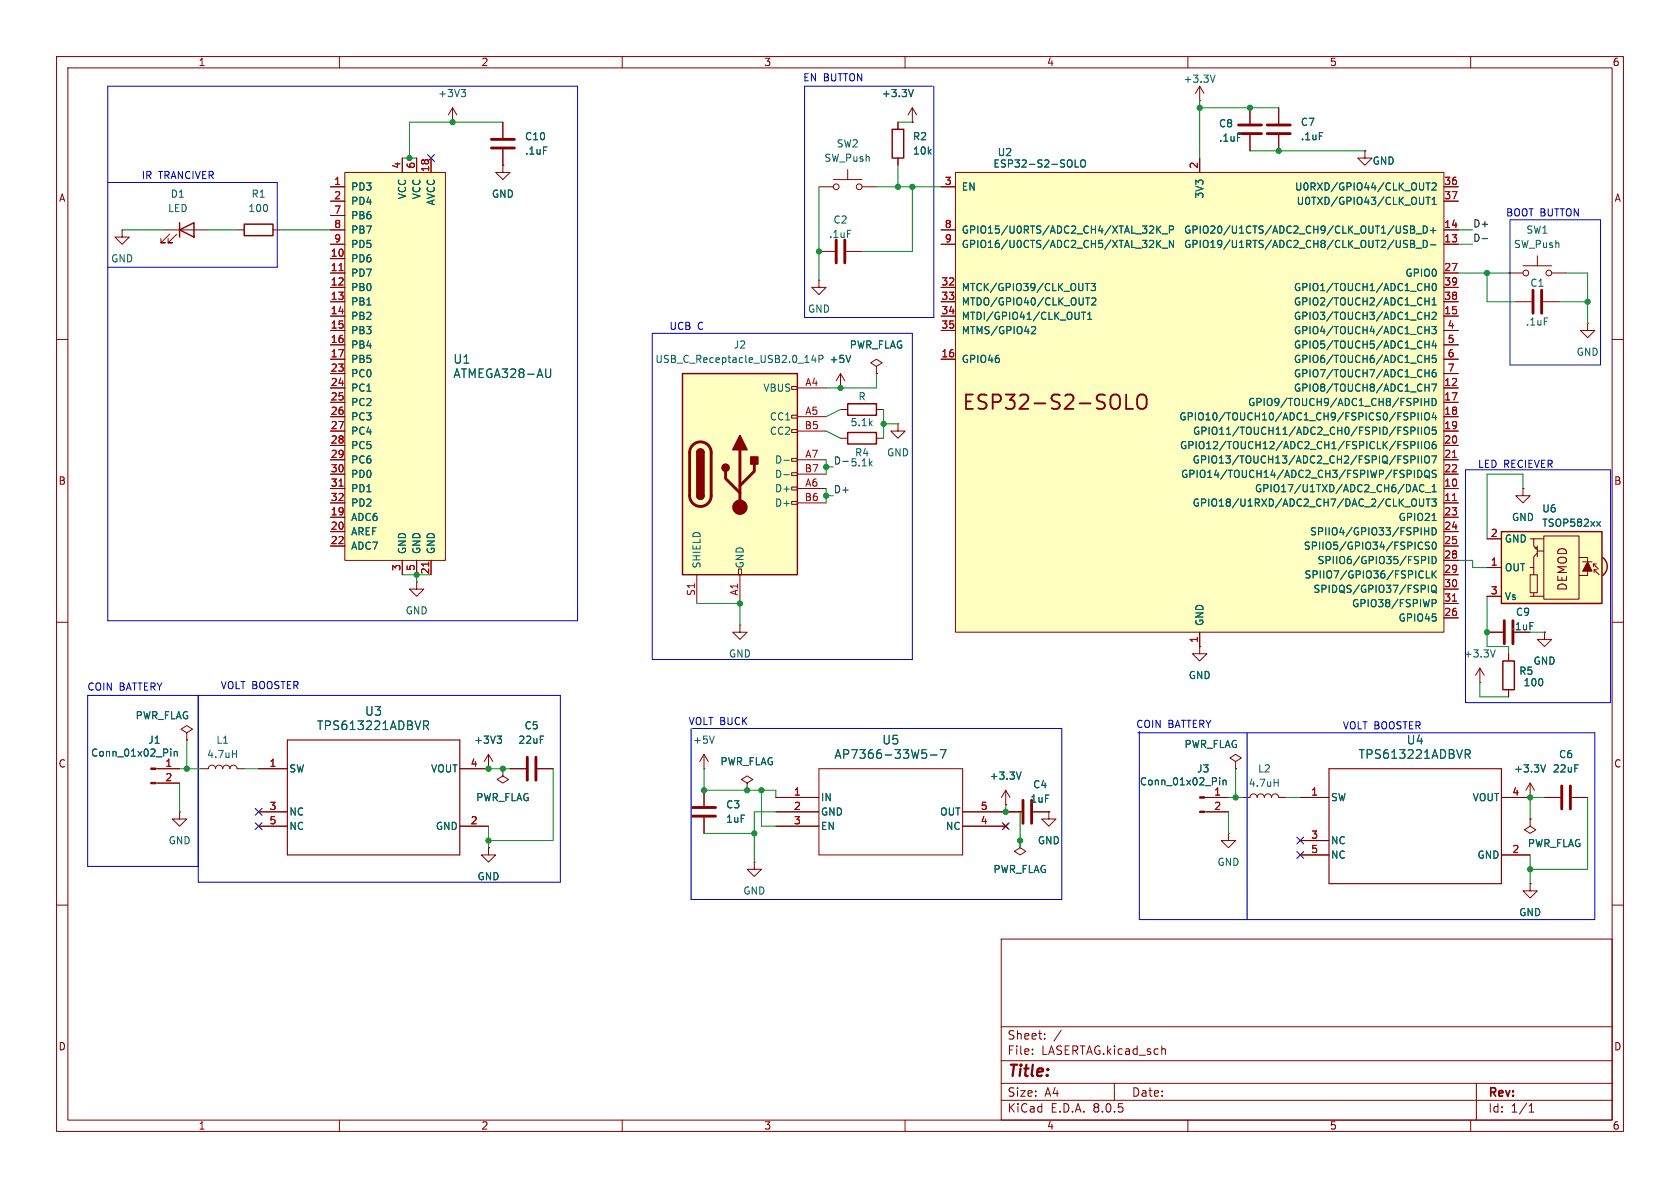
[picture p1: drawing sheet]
<svg xmlns="http://www.w3.org/2000/svg" width="297mm" height="210mm" viewBox="0 0 297 210" stroke-linecap="round" stroke-linejoin="round" font-family="sans-serif">
<g fill="none" stroke="#840000" stroke-width=".18">
<path d="M10 10h277v190h-277zM12 12h273v186h-273zM60 10v2M80 19.1l-.8 1.2M80 19.1v2.5M80 19.1l.8 1.2M110 10v2M160 10v2M210 10v2M260 10v2M80 21.6h.1M88.9 29.2v1.3h1.3l-1.3 1.3-1.3-1.3h1.3"/>
<path d="M88.9 29.2h.1M88.9 21.6v2.8M88.9 26.4v2.8M10 60h2M21.6 40.6v1.3h1.3l-1.3 1.3-1.3-1.3h1.3M21.6 40.6h.1M29.2 40.6h7.6M30 41.4l-1.6 1.5h.8h-.8v-.7M31.2 41.4l-1.5 1.5h.8h-.8v-.7M285 60h2M10 110h2M285 110h2"/>
<path d="M27.5 138.4h4.2M27.5 135.9h4.2M33 129.5l1-.6-1-.6-1 .6 1 .6v1.3M33 130.8h.1M218.4 134.6l1.1-.6-1.1-.6-1 .6 1 .6v1.3M218.4 135.9h.1M10 160h2M31.7 143.5v1.3h1.3l-1.3 1.3-1.2-1.3h1.2M31.7 143.5h.1M285 160h2M177 166h108v32h-108zM60 198v2"/>
<path d="M110 198v2M160 198v2M177 194.5h108M177 191.5h108M177 187.5h108M177 181.5h108M182.5 186.3v.1M182.5 185.5v.1M184.7 183.6v.1M184.7 182.8v.1M187.6 182.1l-1.3 2M197 191.5v3"/>
<path d="M205.6 185.4h.2l.2 .2v.8M210 198v2M260 198v2M261 191.5v6.5M270.3 196.6h.9M270.3 195.5l.4-.4v1.5"/>
</g>
<path d="M81.5 15.8h.8l-.4 .5M82.1 16.3l.2 .2v.3l-.2 .3M30.2 132.4v.1M30.2 132.8v.9M30.8 132.8v.9M30.8 132.9l.2-.1 .3 .1v.8" fill="none" stroke="#006464" stroke-width=".18"/>
<path d="M86.9 26.2h4M86.9 24.6h4" fill="none" stroke="#840000" stroke-width=".51"/>
<g fill="#840000" stroke="#840000" stroke-width=".18">
<path d="M26.7 138.3h.8v.3h-.8z"/>
<path d="M26.7 135.8h.8v.2h-.8z"/>
</g>
<path d="M31.7 39.4v2.5M31.7 40.6l2.6-1.2v2.5z" fill="none" stroke="#840000" stroke-width=".25"/>
<path d="M61 30.5h17.7v68.6h-17.7z" fill="#ffffc2"/>
<g fill="none" stroke="#840000" stroke-width=".18">
<path d="M58.4 33h2.6M58.4 35.6h2.6M58.4 38.1h2.6M61 30.5h17.7v68.6h-17.7zM71.1 27.9v2.6M73.7 27.9v2.6M76.2 27.9v2.6M58.4 45.7h2.6M58.4 48.3h2.6M58.4 50.8h2.6M58.4 53.3h2.6M58.4 55.9h2.6"/>
<path d="M58.4 58.4h2.6M58.4 40.6h2.6M58.4 43.2h2.6M58.4 61h2.6M58.4 63.5h2.6M58.4 66h2.6M58.4 68.6h2.6M58.4 71.1h2.6M58.4 73.7h2.6M58.4 76.2h2.6M58.4 78.7h2.6M58.4 91.4h2.6"/>
<path d="M58.4 94h2.6M58.4 96.5h2.6M58.4 81.3h2.6M58.4 83.8h2.6M58.4 86.4h2.6M58.4 88.9h2.6M71.1 99.1v2.5M73.7 99.1v2.5M76.2 99.1v2.5M130.8 110.5v1.3h1.3l-1.3 1.2-1.3-1.2h1.3M130.8 110.5h.1"/>
</g>
<path d="M59.9 47.8h.8M59.9 85.9h.8M75.8 99.4v.7" fill="none" stroke="#a90000" stroke-width=".18"/>
<path d="M97.3 65.2v1.2l-.1 .3h-.4" fill="none" stroke="#006464" stroke-width=".18"/>
<path d="M120.6 66h20.4v35.6h-20.4z" fill="#ffffc2"/>
<g fill="none" stroke="#840000" stroke-width=".18">
<path d="M241.3 26.7v1.2h1.3l-1.3 1.3-1.3-1.3h1.3M241.3 26.7h.1M41.9 40.6h1.3M48.3 40.6h1.2M266.7 48.3h2.5M268 53.3h2.8M269.2 47h5.1M271.8 45.2v1.8M272.8 53.3h2.8M274.3 48.3h2.6M280.7 57.2v1.2h1.2l-1.2 1.3-1.3-1.3h1.3M280.7 57.2h.1"/>
<path d="M140 75.9h1v.6h-1zM140 73.4h1v.5h-1zM140 68.3h1v.5h-1zM141 68.6h5M141 73.7h5M141 76.2h5M148.6 77.5h1.3M148.6 72.4h1.3M154.9 77.5h1.3M154.9 72.4h1.3M158.7 74.9v1.3h1.3l-1.3 1.3-1.2-1.3h1.2M158.7 74.9h.1"/>
<path d="M140 88.6h1v.6h-1zM140 86.1h1v.5h-1zM140 83.6h1v.5h-1zM140 81h1v.5h-1zM141 86.4h5M141 81.3h5M141 88.9h5M141 83.8h5M73.7 102.9v1.2h1.2l-1.2 1.3-1.3-1.3h1.3M73.7 102.9h.1M123.2 101.6v5.1M130.6 100.6h.5v1h-.5z"/>
<path d="M130.8 101.6v5.1M266.7 115.6v1.2M35.6 135.9h1.2a.64 .64 0 0 1 .7-.6 .64 .64 0 0 1 .6 .6 .64 .64 0 0 1 .6-.6 .64 .64 0 0 1 .7 .6 .64 .64 0 0 1 .6-.6 .64 .64 0 0 1 .6 .6 .64 .64 0 0 1 .7-.6 .64 .64 0 0 1 .6 .6h1.3M45.7 135.9h5.1M81.3 135.9h5.1M86.4 135.9h.1M86.4 133.4l-.8 1.2M86.4 133.4v2.5M86.4 133.4l.7 1.2M88.9 135.9v1.3l1 .6-1 .6-1-.6 1-.6M88.9 135.9h.1M90.2 135.9h2.8"/>
<path d="M95 135.9h2.8M124.5 135.9h.1M124.5 133.4l-.8 1.2M124.5 133.4v2.5M124.5 139.7v2.8M124.5 133.4l.7 1.2M132.1 138.4l1-.6-1-.6-1 .6 1 .6v1.3M132.1 139.7h.1M144.8 135.9h25.4v15.2h-25.4zM177.8 139.7l-.8 1.3M177.8 139.7v2.5M177.8 139.7l.8 1.3"/>
<path d="M266.7 121.9v1.3M45.7 143.5h5.1M45.7 146.1h5.1M81.3 146.1h5.1M86.4 149.9v1.2h1.2l-1.2 1.3-1.3-1.3h1.3M86.4 149.9h.1M124.5 144.5v2.8M133.3 152.4v1.3h1.3l-1.3 1.2-1.2-1.2h1.2M133.3 152.4h.1M137.2 143.5h7.6M137.2 146.1h7.6M137.2 141h7.6"/>
<path d="M170.2 143.5h10.4M170.2 146.1h7.6M177.4 145.7l.8 .7M177.8 142.2h.1M178.2 145.7l-.8 .7M180.3 148.6v1.3l1.1 .6-1.1 .6-1-.6 1-.6M180.3 148.6h.1M182.6 143.5h2.8M185.4 143.5v1.3h1.3l-1.3 1.3-1.3-1.3h1.3M185.4 143.5h.1"/>
<circle cx="269.7" cy="48.3" r=".51"/>
<circle cx="273.8" cy="48.3" r=".51"/>
</g>
<path d="M43.2 39.6h5.1v2.1h-5.1zM120.6 66h20.4v35.6h-20.4zM149.9 76.5h5v2h-5zM149.9 71.4h5v2h-5zM123.2 87.6a.64 .64 0 0 0 .6 .7 .64 .64 0 0 0 .7-.7M123.2 80a.64 .64 0 0 1 .6-.6 .64 .64 0 0 1 .7 .6M265.7 116.8h2v5.1h-2z" fill="none" stroke="#840000" stroke-width=".25"/>
<path d="M271 51.3v4.1M272.5 51.3v4.1M122.5 78.7a1.9 1.9 0 0 1 2-.4 1.9 1.9 0 0 1 1.2 1.7v7.6a1.91 1.91 0 0 1-1.9 1.9 1.91 1.91 0 0 1-1.9-1.9v-7.7l.2-.7zM130.8 79.5v10.2M128.3 83.3v1.3l2.5 2.5M133.3 82v1.3l-2.5 2.6M93.2 133.9v4M94.7 133.9v4M122.4 144.3h4.1M122.4 142.7h4.1M180.8 141.5v4M182.4 141.5v4" fill="none" stroke="#840000" stroke-width=".51"/>
<g fill="#840000" stroke="#840000" stroke-width=".25">
<path d="M123.2 87.6h1.3a.64 .64 0 0 1-.7 .7 .64 .64 0 0 1-.6-.7z"/>
<path d="M123.2 80h1.3v7.6h-1.3z"/>
<path d="M123.4 79.6a.64 .64 0 0 1 .7-.2 .64 .64 0 0 1 .4 .6h-1.3z"/>
<path d="M130.8 77l1.3 2.5h-2.6z"/>
<path d="M132.7 80.8h1.3v1.2h-1.3z"/>
<circle cx="128.3" cy="82.7" r=".63"/>
</g>
<circle cx="130.8" cy="89.7" r="1.27" fill="#840000" stroke="#840000" stroke-width=".18"/>
<g fill="none" stroke="#006464" stroke-width=".18">
<path d="M143.8 62.7l-.3 1h.8M144.1 63.2v.9M144.8 63.5l.6-.1 .1-.2-.1-.3-.6-.1v1.3M138.6 81.4h1M138.6 83.9h1M41.1 133.3h.7M41.8 132.7v1.2M74.9 127.4h.6l.3 .3-.2 .5h-.7M75.3 128.2l.5 .8M87.9 130.1h.8l-.5 .5M88.4 130.6l.3 .2v.3l-.3 .3M126.3 130.1l-.4 1.3"/>
<path d="M163.8 133.2v.7M164.5 133.5h1.1M166.2 132.5h1l-.6 1.5M180.5 136.5l-.4 1.2"/>
</g>
<path d="M50.8 130.8h30.5v20.3h-30.5z" fill="none" stroke="#840000" stroke-width=".2"/>
<path d="M168.9 30.5h86.4v81.3h-86.4z" fill="#ffffc2"/>
<g fill="none" stroke="#840000" stroke-width=".18">
<path d="M212.1 17.8h.1M212.1 15.2v2.6M212.1 15.2l-.8 1.3M212.1 15.2l.8 1.3M221 19.1v2.7M226.1 19.1v2.7M166.4 33h2.5M168.9 30.5h86.4v81.3h-86.4zM212.1 27.9v2.6M221 23.9v2.8M226.1 23.9v2.8M255.3 33h2.5"/>
<path d="M255.3 35.6h2.5M166.4 43.2h2.5M166.4 40.6h2.5M166.4 55.9h2.5M166.4 50.8h2.5M166.4 53.3h2.5M166.4 58.4h2.5M255.3 43.2h2.5M255.3 40.6h2.5M255.3 55.9h2.5M255.3 48.3h2.5M255.3 50.8h2.5"/>
<path d="M255.3 53.3h2.5M255.3 58.4h2.5M166.4 63.5h2.5M255.3 68.6h2.5M255.3 63.5h2.5M255.3 71.1h2.5M255.3 73.7h2.5M255.3 76.2h2.5M255.3 78.7h2.5M255.3 61h2.5M255.3 66h2.5M255.3 86.4h2.5"/>
<path d="M255.3 88.9h2.5M255.3 81.3h2.5M255.3 83.8h2.5M255.3 91.4h2.5M255.3 94h2.5M255.3 96.5h2.5M255.3 99.1h2.5M269.2 86.4v1.2h1.3l-1.3 1.3-1.2-1.3h1.2M269.2 86.4h.1M212.1 114.3v1.3h1.3l-1.3 1.2-1.3-1.2h1.3M212.1 114.3h.1M212.1 111.8v2.5"/>
<path d="M255.3 109.2h2.5M255.3 101.6h2.5M255.3 104.1h2.5M255.3 106.7h2.5M270.5 138.4l-.8 1.3M270.5 138.4v2.6M270.5 138.4l.8 1.3M213 141h4.2M213 143.5h4.2M217.2 147.3v1.3h1.2l-1.2 1.3-1.3-1.3h1.3M217.2 147.3h.1M219.7 141h1.3a.64 .64 0 0 1 .6-.7 .64 .64 0 0 1 .6 .7 .64 .64 0 0 1 .7-.7 .64 .64 0 0 1 .6 .7 .64 .64 0 0 1 .7-.7 .64 .64 0 0 1 .6 .7 .64 .64 0 0 1 .6-.7 .64 .64 0 0 1 .7 .7h1.2"/>
<path d="M270.5 141h.1"/>
</g>
<path d="M199.1 69.7v2.6h1.2M201.1 70.1a.85 .85 0 0 1 1-.4 .85 .85 0 0 1 .6 .9v.8a.85 .85 0 0 1-.8 .9 .85 .85 0 0 1-.9-.9z" fill="none" stroke="#840000" stroke-width=".32"/>
<g fill="none" stroke="#006464" stroke-width=".18">
<path d="M214.8 13.3l-.4 1.2M190.1 28.3v1.2h.6M191.1 28.4l.2-.1a.43 .43 0 0 1 .6 .4v.4a.42 .42 0 0 1-.4 .5 .42 .42 0 0 1-.5-.5zM204.5 39.9v1.3M205.2 39.9l-.7 .8M249.4 39.9h.4l.2 .3-.2 .4 .2 .1 .1 .3-.2 .2h-.5zM251.6 39.9a.64 .64 0 0 1 .7 .7 .64 .64 0 0 1-.7 .6zM252.1 32.3h.7M252.1 34.9h.7M252.5 32.3v1.3M252.5 34.9v1.2M253.2 35.2l.3-.3v1.2"/>
<path d="M253.2 32.5l.5-.2 .2 .4-.8 .9h.8M253.2 36.1h.7M182.5 57.7l.5 .1 .1 .3-.8 .9h.8M191.2 55.2h.7M191.6 55.2v1.3M191.9 50.1h.7M191.9 52.6h.7M192.2 50.1v1.3M192.3 56.5h.7M192.3 52.6v1.3M192.3 55.6l.3-.4v1.3M192.9 50.1h.8l-.5 .5 .4 .1v.6l-.2 .1-.5-.1"/>
<path d="M193 52.8l.5-.2 .2 .4-.8 .9h.8M204.5 42.5v1.3M204.7 40.5l.5 .7M204.7 43l.5 .8M205.2 42.5l-.7 .7M205.5 43.9h.9M205.5 41.3h.9M206.7 40.6h.6l.2-.2-.1-.3-.7-.2v1.3M207.5 42.5v1.3l-.8-1.3v1.3M248.7 42.5l.1 .1M248.8 43.3v.3M249.4 42.5h.4l.2 .2-.2 .4 .2 .1 .1 .3-.2 .3h-.5z"/>
<path d="M249.4 43.1h.4M249.4 40.6h.4M250.3 43.9h1M250.3 41.3h1M251.6 42.5a.64 .64 0 0 1 .7 .6 .64 .64 0 0 1-.7 .7zM251.9 55.8h.7M251.9 52.6v1.3M251.9 53.3h.7M251.9 50.7h.7M251.9 58.3h.7M252.6 50.1v1.3M252.6 52.6v1.3"/>
<path d="M252.6 55.2v1.3M252.6 57.7v1.3M252.9 43.3h1M252.9 40.7h1M253.1 57.7h.8l-.4 .5 .4 .1v.6l-.2 .1-.6-.1M253.2 53l.3-.4v1.3M253.2 55.3l.5-.1 .2 .4-.8 .9h.8M253.2 53.9h.7M253.4 50.2l.1-.1a.68 .68 0 0 1 .4 .6 .68 .68 0 0 1-.4 .7 .84 .84 0 0 1-.1-1.2zM253.4 40.3v.9M249.4 73.6h.6l.2-.2-.1-.3-.7-.1v1.2M249.4 76.2l.6-.1 .2-.2-.1-.3-.7-.1v1.3"/>
<path d="M249.4 78.7h.6l.2-.2-.1-.3-.7-.2v1.3M250.7 73v1.2M250.7 75.5v1.3M250.7 78v1.3M251.3 70.4v1.3M251.3 73v1.2M251.3 75.5v1.3M251.3 78v1.3M251.9 70.4v1.3M251.9 71h.7M251.9 68.5h.7M251.9 73.2l.3-.2a.43 .43 0 0 1 .5 .4v.4a.42 .42 0 0 1-.4 .5 .42 .42 0 0 1-.4-.5z"/>
<path d="M251.9 75.7l.3-.2a.43 .43 0 0 1 .5 .4v.5a.42 .42 0 0 1-.4 .4 .42 .42 0 0 1-.4-.4zM251.9 78.2l.3-.2a.43 .43 0 0 1 .5 .5v.4a.42 .42 0 0 1-.4 .4 .42 .42 0 0 1-.4-.4zM251.9 60.9h.7M251.9 63.4h.7M251.9 66h.7M252.6 70.4v1.3M252.6 60.3v1.2M252.6 62.8v1.3M252.6 65.3v1.3M252.6 67.9v1.3M253.1 67.9h.9l-.6 1.3M253.2 70.4a.64 .64 0 0 1 .7 .7 .64 .64 0 0 1-.7 .6z"/>
<path d="M253.5 72.9l-.3 .9h.8M253.5 60.2l-.3 .9h.8M253.8 65.3l-.4 .1a.86 .86 0 0 0 0 1.2l.5-.1v-.4l-.2-.3-.4 .1-.1 .2M253.8 78l-.4 .1a.86 .86 0 0 0 0 1.2l.5-.1v-.4l-.2-.3-.4 .1-.1 .2M253.8 60.7v.8M253.8 73.4v.8M253.9 62.8h-.7v.6l.2-.1 .4 .1 .1 .1v.5l-.2 .1-.5-.1M253.9 75.5h-.7v.6l.2-.1 .4 .1 .1 .1v.5l-.2 .1-.5-.1M249.4 81.3l.6-.1 .2-.2-.1-.3-.7-.1v1.3M249.7 88.3l.2-.1a.43 .43 0 0 1 .5 .4v.5a.42 .42 0 0 1-.2 .3 .42 .42 0 0 1-.5 0M250 83.1v1.3M250.6 83.1a.64 .64 0 0 1 .8 .7 .64 .64 0 0 1-.8 .6z"/>
<path d="M250.7 80.6v1.3M250.9 88.2v1l.3 .3 .4-.1 .1-.2v-1M251.3 95.8l.2 .2M251.3 80.6v1.3M251.3 98.4h.5l.2 .2-.1 .4h-.6M251.5 97l-.2 .1M251.7 85.8a.6 .6 0 0 0-.8 .4 .6 .6 0 0 0 .6 .7l.2-.1M251.9 93.3v1.3M251.9 93.9h.7M251.9 80.8l.3-.2a.43 .43 0 0 1 .5 .4v.4a.42 .42 0 0 1-.4 .5 .42 .42 0 0 1-.4-.5zM251.9 83.3l.3-.2a.43 .43 0 0 1 .5 .5v.4a.42 .42 0 0 1-.4 .4 .42 .42 0 0 1-.4-.4zM252 87.1h.9"/>
<path d="M252.1 88.2h.7M252.1 84.1l.4 .2M252.5 88.2v1.3M252.5 84.3l.3 .2M252.6 93.3v1.3M252.6 98.4v1.2M252.7 95.9l-.5-.1-.2 .3 .1 .3 .5 .2v.4l-.1 .1-.5-.1M253.1 88.2h.8l-.4 .5 .4 .1v.6l-.2 .1-.6-.1M253.1 80.6h.9l-.6 1.3M253.2 86.9h.7M253.2 86l.3-.3v1.2M253.2 93.3a.64 .64 0 0 1 .7 .6 .64 .64 0 0 1-.7 .7z"/>
<path d="M253.2 98.4a.64 .64 0 0 1 .7 .6 .64 .64 0 0 1-.7 .6zM253.2 92h.7M253.4 95.9l.1-.1a.68 .68 0 0 1 .4 .7 .68 .68 0 0 1-.4 .6 .84 .84 0 0 1-.1-1.2zM253.9 83.2l-.5-.1-.2 .3 .1 .3 .6 .2v.4l-.2 .1-.5-.1M251.6 101h.1M251.6 102.1h.1M252.2 100.9v1.3h.6M252.5 103.4v1.3M253.1 103.6l.3-.2a.43 .43 0 0 1 .5 .5v.4a.42 .42 0 0 1-.4 .4 .42 .42 0 0 1-.4-.4zM253.2 106.7l.6-.1 .1-.2v-.3l-.7-.1v1.3M253.2 100.9v1.3M253.3 104.4l.7 .4"/>
<path d="M253.4 101.5l.5 .7M253.9 100.9l-.7 .7M215.6 137.5v.1M215.6 137.9v.9M216.2 137.9v.9M216.2 138l.2-.1 .3 .1 .1 .8M225.2 138.3h.8M226 137.7v1.3M273.2 135.2l-.4 1.3"/>
</g>
<path d="M256.8 88.5h.7M256.8 80.9h.7M256.8 106.3h.7" fill="none" stroke="#a90000" stroke-width=".18"/>
<path d="M218.9 23.6h4.1M218.9 22.1h4.1M224 23.6h4.1M224 22.1h4.1" fill="none" stroke="#840000" stroke-width=".51"/>
<g fill="#840000" stroke="#840000" stroke-width=".18">
<path d="M212.1 143.4h.9v.2h-.9z"/>
<path d="M212.1 140.8h.9v.3h-.9z"/>
</g>
<path d="M283.3 98.6a1.97 1.97 0 0 1 0 3.1l-1.1-1.6z" fill="#ffffc2" stroke="#ffffc2" stroke-width=".18"/>
<path d="M265.4 94h17.8v12.7h-17.8z" fill="#ffffc2"/>
<path d="M157.7 22.9h2.1v5h-2.1zM265.4 94h17.8v12.7h-17.8zM283.3 98.6a1.97 1.97 0 0 1 0 3.1" fill="none" stroke="#840000" stroke-width=".25"/>
<g fill="none" stroke="#840000" stroke-width=".18">
<path d="M161.3 19.1l-.8 1.2M161.3 19.1v2.5M161.3 19.1l.8 1.2M221 19.1v2.7M226.1 19.1v2.7M58.4 33h2.6M58.4 35.6h2.6M58.4 38.1h2.6M71.1 27.9v2.6M73.7 27.9v2.6M76.2 27.9v2.6M88.9 29.2h.1"/>
<path d="M88.9 21.6v2.8M88.9 26.4v2.8M144.8 33h2.5M147.3 31.8h5.1M149.9 30v1.8M152.4 33h2.5M158.7 21.6v1.3M158.7 27.9v1.3M161.3 21.6h.1M166.4 33h2.5M212.1 27.9v2.6M221 23.9v2.8"/>
<path d="M226.1 23.9v2.8M241.3 26.7h.1M255.3 33h2.5M255.3 35.6h2.5M58.4 43.2h2.6M58.4 40.6h2.6M58.4 55.9h2.6M58.4 48.3h2.6M58.4 50.8h2.6M58.4 53.3h2.6M58.4 58.4h2.6M58.4 45.7h2.6"/>
<path d="M144.8 49.5v1.3h1.2l-1.2 1.3-1.3-1.3h1.3M144.8 49.5h.1M144.8 44.5h2.8M149.6 44.5h2.8M166.4 43.2h2.5M166.4 40.6h2.5M166.4 55.9h2.5M166.4 50.8h2.5M166.4 53.3h2.5M166.4 58.4h2.5M255.3 43.2h2.5M255.3 40.6h2.5"/>
<path d="M255.3 55.9h2.5M255.3 48.3h2.5M255.3 50.8h2.5M255.3 53.3h2.5M255.3 58.4h2.5M58.4 68.6h2.6M58.4 63.5h2.6M58.4 71.1h2.6M58.4 73.7h2.6M58.4 76.2h2.6M58.4 78.7h2.6M58.4 61h2.6"/>
<path d="M58.4 66h2.6M148.6 68.6h.1M148.6 66l-.8 1.3M148.6 66v2.6M148.6 66l.8 1.3M154.9 64.8l1.1-.7-1.1-.6-1 .6 1 .7v1.2M154.9 66h.1M166.4 63.5h2.5M255.3 68.6h2.5M255.3 63.5h2.5M255.3 71.1h2.5M255.3 73.7h2.5"/>
<path d="M255.3 76.2h2.5M255.3 78.7h2.5M255.3 61h2.5M255.3 66h2.5M58.4 86.4h2.6M58.4 88.9h2.6M58.4 81.3h2.6M58.4 83.8h2.6M58.4 91.4h2.6M58.4 94h2.6M58.4 96.5h2.6M71.1 99.1v2.5"/>
<path d="M73.7 99.1v2.5M76.2 99.1v2.5M255.3 86.4h2.5M255.3 88.9h2.5M255.3 81.3h2.5M255.3 83.8h2.5M255.3 91.4h2.5M255.3 94h2.5M255.3 96.5h2.5M255.3 99.1h2.5M262.9 95.3h2.5M269.2 86.4h.1"/>
<path d="M270.5 95.3h.6v1.2l.7 .7M271.1 95.3h1.8M271.7 96.8h-.3v.2M271.8 97.8l-.7 .6v1.9h-.6M271.8 97.4h1.1M271.8 96.5v1.9M272.9 94.7h6.2v11.2h-6.2zM279.1 98.6h1.6v3.1h-1.6M279.8 99.3h1.6M281.7 99.7l.9 .9M281.7 99.7h.5M281.7 99.7v.5"/>
<path d="M212.1 114.3h.1M212.1 111.8v2.5M255.3 109.2h2.5M255.3 101.6h2.5M255.3 104.1h2.5M255.3 106.7h2.5M261.6 118.1l-.7 1.3M261.6 118.1v2.6M261.6 118.1l.8 1.3M262.9 105.4h2.5M262.9 100.3h2.5M262.9 111.8h2.8"/>
<path d="M266.7 115.6v1.2M270.5 101.6h1.3v3.2h-1.3zM271.1 104.8v.6h-.6M271.1 105.4h1.8M271.1 100.3v1.3M273 111.8v1.2h1.3l-1.3 1.3-1.2-1.3h1.2M273 111.8h.1M281.8 100.7l.9 .9M281.8 100.7h.5M281.8 100.7v.5M27.9 135.9h3.8M27.9 138.4h3.8"/>
<path d="M33 130.8h.1M45.7 135.9h5.1M81.3 135.9h5.1M86.4 135.9h.1M88.9 135.9h.1M90.2 135.9h2.8M95 135.9h2.8M124.5 139.7v2.8M132.1 139.7h.1M218.4 135.9h.1M261.6 120.7h.1M266.7 121.9v1.3"/>
<path d="M45.7 146.1h5.1M45.7 143.5h5.1M81.3 146.1h5.1M86.4 149.9h.1M124.5 144.5v2.8M137.2 141h7.6M137.2 146.1h7.6M137.2 143.5h7.6M170.2 146.1h7.6M170.2 143.5h10.4M177.4 145.7l.8 .7M177.8 142.2h.1"/>
<path d="M178.2 145.7l-.8 .7M180.3 148.6h.1M182.6 143.5h2.8M185.4 143.5h.1M213.4 141h3.8M213.4 143.5h3.8M229.9 141h5M229.9 151.1h5M229.9 148.6h5M265.4 141h5.1M265.4 151.1h5.1M270.5 144.8v1.3l1 .6-1 .6-1-.6 1-.6"/>
<path d="M270.5 144.8h.1M270.5 156.2v1.3h1.3l-1.3 1.3-1.3-1.3h1.3M270.5 156.2h.1M270.5 141h.1M273 141h2.8M277.9 141h2.8"/>
<circle cx="147.8" cy="33" r=".51"/>
<circle cx="151.9" cy="33" r=".51"/>
</g>
<path d="M280.7 99.3l.7 1.7h-1.6z" fill="#840000" stroke="#840000" stroke-width=".18"/>
<g fill="none" stroke="#006464" stroke-width=".18">
<path d="M161.5 15.8l-.5 1.3M190.1 28.3v1.2h.6M191.1 28.4l.2-.1a.43 .43 0 0 1 .6 .4v.4a.42 .42 0 0 1-.4 .5 .42 .42 0 0 1-.5-.5zM204.5 39.9v1.3M205.2 39.9l-.7 .8M249.4 39.9h.4l.2 .3-.2 .4 .2 .1 .1 .3-.2 .2h-.5zM251.6 39.9a.64 .64 0 0 1 .7 .7 .64 .64 0 0 1-.7 .6zM252.1 32.3h.7M252.1 34.9h.7M252.5 32.3v1.3M252.5 34.9v1.2M253.2 35.2l.3-.3v1.2"/>
<path d="M253.2 32.5l.5-.2 .2 .4-.8 .9h.8M253.2 36.1h.7M182.5 57.7l.5 .1 .1 .3-.8 .9h.8M191.2 55.2h.7M191.6 55.2v1.3M191.9 50.1h.7M191.9 52.6h.7M192.2 50.1v1.3M192.3 56.5h.7M192.3 52.6v1.3M192.3 55.6l.3-.4v1.3M192.9 50.1h.8l-.5 .5 .4 .1v.6l-.2 .1-.5-.1"/>
<path d="M193 52.8l.5-.2 .2 .4-.8 .9h.8M204.5 42.5v1.3M204.7 40.5l.5 .7M204.7 43l.5 .8M205.2 42.5l-.7 .7M205.5 43.9h.9M205.5 41.3h.9M206.7 40.6h.6l.2-.2-.1-.3-.7-.2v1.3M207.5 42.5v1.3l-.8-1.3v1.3M248.7 42.5l.1 .1M248.8 43.3v.3M249.4 42.5h.4l.2 .2-.2 .4 .2 .1 .1 .3-.2 .3h-.5z"/>
<path d="M249.4 43.1h.4M249.4 40.6h.4M250.3 43.9h1M250.3 41.3h1M251.6 42.5a.64 .64 0 0 1 .7 .6 .64 .64 0 0 1-.7 .7zM251.9 55.8h.7M251.9 52.6v1.3M251.9 53.3h.7M251.9 50.7h.7M251.9 58.3h.7M252.6 50.1v1.3M252.6 52.6v1.3"/>
<path d="M252.6 55.2v1.3M252.6 57.7v1.3M252.9 43.3h1M252.9 40.7h1M253.1 57.7h.8l-.4 .5 .4 .1v.6l-.2 .1-.6-.1M253.2 53l.3-.4v1.3M253.2 55.3l.5-.1 .2 .4-.8 .9h.8M253.2 53.9h.7M253.4 50.2l.1-.1a.68 .68 0 0 1 .4 .6 .68 .68 0 0 1-.4 .7 .84 .84 0 0 1-.1-1.2zM253.4 40.3v.9M97.3 65.2v1.2l-.1 .3h-.4M150.4 62.8l-.4 1.3"/>
<path d="M249.4 73.6h.6l.2-.2-.1-.3-.7-.1v1.2M249.4 76.2l.6-.1 .2-.2-.1-.3-.7-.1v1.3M249.4 78.7h.6l.2-.2-.1-.3-.7-.2v1.3M250.7 73v1.2M250.7 75.5v1.3M250.7 78v1.3M251.3 70.4v1.3M251.3 73v1.2M251.3 75.5v1.3M251.3 78v1.3M251.9 70.4v1.3M251.9 71h.7"/>
<path d="M251.9 68.5h.7M251.9 73.2l.3-.2a.43 .43 0 0 1 .5 .4v.4a.42 .42 0 0 1-.4 .5 .42 .42 0 0 1-.4-.5zM251.9 75.7l.3-.2a.43 .43 0 0 1 .5 .4v.5a.42 .42 0 0 1-.4 .4 .42 .42 0 0 1-.4-.4zM251.9 78.2l.3-.2a.43 .43 0 0 1 .5 .5v.4a.42 .42 0 0 1-.4 .4 .42 .42 0 0 1-.4-.4zM251.9 60.9h.7M251.9 63.4h.7M251.9 66h.7M252.6 70.4v1.3M252.6 60.3v1.2M252.6 62.8v1.3M252.6 65.3v1.3M252.6 67.9v1.3"/>
<path d="M253.1 67.9h.9l-.6 1.3M253.2 70.4a.64 .64 0 0 1 .7 .7 .64 .64 0 0 1-.7 .6zM253.5 72.9l-.3 .9h.8M253.5 60.2l-.3 .9h.8M253.8 65.3l-.4 .1a.86 .86 0 0 0 0 1.2l.5-.1v-.4l-.2-.3-.4 .1-.1 .2M253.8 78l-.4 .1a.86 .86 0 0 0 0 1.2l.5-.1v-.4l-.2-.3-.4 .1-.1 .2M253.8 60.7v.8M253.8 73.4v.8M253.9 62.8h-.7v.6l.2-.1 .4 .1 .1 .1v.5l-.2 .1-.5-.1M253.9 75.5h-.7v.6l.2-.1 .4 .1 .1 .1v.5l-.2 .1-.5-.1M249.4 81.3l.6-.1 .2-.2-.1-.3-.7-.1v1.3M249.7 88.3l.2-.1a.43 .43 0 0 1 .5 .4v.5a.42 .42 0 0 1-.2 .3 .42 .42 0 0 1-.5 0"/>
<path d="M250 83.1v1.3M250.6 83.1a.64 .64 0 0 1 .8 .7 .64 .64 0 0 1-.8 .6zM250.7 80.6v1.3M250.9 88.2v1l.3 .3 .4-.1 .1-.2v-1M251.3 95.8l.2 .2M251.3 80.6v1.3M251.3 98.4h.5l.2 .2-.1 .4h-.6M251.5 97l-.2 .1M251.7 85.8a.6 .6 0 0 0-.8 .4 .6 .6 0 0 0 .6 .7l.2-.1M251.9 93.3v1.3M251.9 93.9h.7M251.9 80.8l.3-.2a.43 .43 0 0 1 .5 .4v.4a.42 .42 0 0 1-.4 .5 .42 .42 0 0 1-.4-.5z"/>
<path d="M251.9 83.3l.3-.2a.43 .43 0 0 1 .5 .5v.4a.42 .42 0 0 1-.4 .4 .42 .42 0 0 1-.4-.4zM252 87.1h.9M252.1 88.2h.7M252.1 84.1l.4 .2M252.5 88.2v1.3M252.5 84.3l.3 .2M252.6 93.3v1.3M252.6 98.4v1.2M252.7 95.9l-.5-.1-.2 .3 .1 .3 .5 .2v.4l-.1 .1-.5-.1M253.1 88.2h.8l-.4 .5 .4 .1v.6l-.2 .1-.6-.1M253.1 80.6h.9l-.6 1.3M253.2 86.9h.7"/>
<path d="M253.2 86l.3-.3v1.2M253.2 93.3a.64 .64 0 0 1 .7 .6 .64 .64 0 0 1-.7 .7zM253.2 98.4a.64 .64 0 0 1 .7 .6 .64 .64 0 0 1-.7 .6zM253.2 92h.7M253.4 95.9l.1-.1a.68 .68 0 0 1 .4 .7 .68 .68 0 0 1-.4 .6 .84 .84 0 0 1-.1-1.2zM253.9 83.2l-.5-.1-.2 .3 .1 .3 .6 .2v.4l-.2 .1-.5-.1M282.3 92.2l.6 .8M282.9 92.2l-.6 .8M251.6 101h.1M251.6 102.1h.1M252.2 100.9v1.3h.6M252.5 103.4v1.3"/>
<path d="M253.1 103.6l.3-.2a.43 .43 0 0 1 .5 .5v.4a.42 .42 0 0 1-.4 .4 .42 .42 0 0 1-.4-.4zM253.2 106.7l.6-.1 .1-.2v-.3l-.7-.1v1.3M253.2 100.9v1.3M253.3 104.4l.7 .4M253.4 101.5l.5 .7M253.9 100.9l-.7 .7M264.3 114.9l-.4 1.2M30.2 132.4v.1M30.2 132.8v.9M30.8 132.8v.9M30.8 132.9l.2-.1 .3 .1v.8M74.9 127.4h.6l.3 .3-.2 .5h-.7"/>
<path d="M75.3 128.2l.5 .8M87.9 130.1h.8l-.5 .5M88.4 130.6l.3 .2v.3l-.3 .3M163.8 133.2v.7M164.5 133.5h1.1M166.2 132.5h1l-.6 1.5M180.5 136.5l-.4 1.2M215.6 137.5v.1M215.6 137.9v.9M216.2 137.9v.9M216.2 138l.2-.1 .3 .1 .1 .8M259 132.5h.6l.3 .3-.1 .4-.8 .1"/>
<path d="M259.4 133.3l.5 .7M273.2 135.2l-.4 1.3"/>
</g>
<path d="M147.8 42.4v4.1M149.4 42.4v4.1M265.9 109.7v4.1M267.5 109.7v4.1M276.1 138.9v4.1M277.6 138.9v4.1" fill="none" stroke="#840000" stroke-width=".51"/>
<path d="M234.9 135.9h30.5v20.3h-30.5z" fill="none" stroke="#840000" stroke-width=".2"/>
<path d="M262 42.2h1M149 81.6h1" fill="none" stroke="#0f0f0f" stroke-width=".18"/>
<path d="M19 15.2h83.1v94.5h-83.1zM164.8 15.2h-22.6v40.9h22.9v-40.9M19 32.3h30v14.9h-30M267 38.9h16v25.6h-16zM115.3 58.9h46v57.7h-46zM259.1 83.1h25.6v41.1h-25.6zM35.1 122.9v33.1h64v-33.1h-83.6v30.3h19.6M122.2 128.8v30.2h65.5v-30.2h-65.3M201.4 129.3v33.3h80.5v-33.1h-80.7M220.5 129.5v33.1" fill="none" stroke="#0000c2" stroke-width=".18"/>
<g fill="none" stroke="#009600" stroke-width=".18">
<path d="M212.1 19.1h14M212.1 17.8v10.1M71.1 27.9h2.6M88.9 21.6h-16.5v6.3M144.8 33v16.5M154.9 33h11.5M158.7 29.2v3.8M158.7 21.6h2.6M161.3 33v11.5h-8.9M221 26.7h20.3M21.6 40.6h7.6M36.8 40.6h5.1"/>
<path d="M49.5 40.6h8.9M257.8 48.3h8.9M257.8 43.2h2.5M257.8 40.6h2.5M262.9 48.3v5h5.1M275.6 53.3h5.1M276.9 48.3h3.8v8.9M146 76.2l2.6 1.3M148.6 72.4l-2.6 1.3M154.9 66v2.6h-8.9M156.2 72.4v5.1M156.2 74.9h2.5"/>
<path d="M146 81.3v2.5M146 86.4v2.5M146 82.6h1.3M146 87.6h1.3M257.8 99.1h2.5v1.2h2.6M269.2 86.4v-2.6h-6.3v11.5M71.1 101.6h5.1M73.7 101.6v1.3M123.2 106.7h7.6v3.8M262.9 105.4v8.9h3.8v1.3M270.5 111.8h2.5M31.7 135.9h3.9"/>
<path d="M31.7 138.4v5.1M33 130.8v5.1M43.2 135.9h2.5M86.4 135.9h3.8M97.8 135.9v12.7h-11.4M124.5 135.9v3.8h12.7v1.3M134.6 139.7v6.4h2.6M218.4 135.9v5.1M261.6 120.7v2.5h5.1M86.4 146.1v3.8M124.5 147.3h8.8M137.2 143.5h-3.9v8.9"/>
<path d="M177.8 142.2v1.3h2.5v6.4M217.2 143.5v3.8M217.2 141h2.5M227.3 141h2.6M270.5 151.1v5.1M273 141h-2.5v3.8M280.7 141v12.7h-10.2"/>
</g>
<path d="M75.6 27.3l1.2 1.2M76.8 27.3l-1.2 1.2M45.1 142.9l1.2 1.2M45.1 145.4l1.2 1.3M46.3 142.9l-1.2 1.2M46.3 145.4l-1.2 1.3M177.2 145.4l1.2 1.3M178.4 145.4l-1.2 1.3M229.3 148l1.2 1.2M229.3 150.5l1.2 1.2M230.5 148l-1.2 1.2M230.5 150.5l-1.2 1.2" fill="none" stroke="#000084" stroke-width=".18"/>
<path d="M59.9 47.8h.8M59.9 85.9h.8M75.8 99.4v.7M256.8 88.5h.7M256.8 80.9h.7M256.8 106.3h.7" fill="none" stroke="#a90000" stroke-width=".18"/>
<g fill="#009600" stroke="#009600" stroke-width=".18">
<circle cx="156.2" cy="74.9" r=".46"/>
<circle cx="146" cy="87.6" r=".46"/>
<circle cx="146" cy="82.6" r=".46"/>
<circle cx="262.9" cy="48.3" r=".46"/>
<circle cx="226.1" cy="26.7" r=".46"/>
<circle cx="212.1" cy="19.1" r=".46"/>
<circle cx="221" cy="19.1" r=".46"/>
<circle cx="161.3" cy="33" r=".46"/>
<circle cx="158.7" cy="33" r=".46"/>
<circle cx="86.4" cy="148.6" r=".46"/>
<circle cx="86.4" cy="135.9" r=".46"/>
<circle cx="88.9" cy="135.9" r=".46"/>
<circle cx="33" cy="135.9" r=".46"/>
<circle cx="280.7" cy="53.3" r=".46"/>
<circle cx="262.9" cy="111.8" r=".46"/>
<circle cx="73.7" cy="101.6" r=".46"/>
<circle cx="80" cy="21.6" r=".46"/>
<circle cx="72.4" cy="27.9" r=".46"/>
<circle cx="177.8" cy="143.5" r=".46"/>
<circle cx="133.3" cy="147.3" r=".46"/>
<circle cx="124.5" cy="139.7" r=".46"/>
<circle cx="132.1" cy="139.7" r=".46"/>
<circle cx="134.6" cy="139.7" r=".46"/>
<circle cx="180.3" cy="148.6" r=".46"/>
<circle cx="130.8" cy="106.7" r=".46"/>
<circle cx="270.5" cy="153.7" r=".46"/>
<circle cx="270.5" cy="141" r=".46"/>
<circle cx="218.4" cy="141" r=".46"/>
<circle cx="144.8" cy="44.5" r=".46"/>
<circle cx="148.6" cy="68.6" r=".46"/>
</g>
<text font-size="3.5" fill="#840000" x="170" y="72.9">ESP32-S2-SOLO</text>
<text font-size="2.8" fill="#840000" x="178" y="190.9">Title:</text>
<g font-size="2.1" fill="#006464">
<text x="80.1" y="64.5">U1</text>
<text x="80.1" y="67">ATMEGA328-AU</text>
<text x="55.9" y="129.3">TPS613221ADBVR</text>
<text x="64.4" y="126.7">U3</text>
<text x="155.9" y="131.8">U5</text>
<text x="248.6" y="131.8">U4</text>
<text x="147.4" y="134.3">AP7366-33W5-7</text>
<text x="240.1" y="134.3">TPS613221ADBVR</text>
</g>
<g font-size="2.1" fill="#840000">
<text x="277.3" y="104.6" transform="rotate(-90 277.3 104.6)">DEMOD</text>
<text x="178" y="184">Sheet:</text>
<text x="178" y="186.7">File:</text>
<text x="184.1" y="186.7">LASERTAG.kicad_sch</text>
<text x="178" y="196.9">KiCad</text>
<text x="178" y="194.1">Size:</text>
<text x="184.7" y="194.1">A4</text>
<text x="185.7" y="196.9">E.D.A.</text>
<text x="193.3" y="196.9">8.0.5</text>
<text x="200" y="194.1">Date:</text>
<text x="263" y="194.3">Rev:</text>
<text x="263" y="196.9">Id:</text>
<text x="267.1" y="196.9">1/1</text>
</g>
<g font-size="1.8" fill="#840000">
<text x="35" y="11.9">1</text>
<text x="85" y="11.9">2</text>
<text x="135" y="11.9">3</text>
<text x="185" y="11.9">4</text>
<text x="235" y="11.9">5</text>
<text x="285" y="11.9">6</text>
<text x="10.3" y="35.9">A</text>
<text x="285.3" y="35.9">A</text>
<text x="10.3" y="85.9">B</text>
<text x="285.3" y="85.9">B</text>
<text x="267.1" y="111.6">.1uF</text>
<text x="10.3" y="135.9">C</text>
<text x="285.3" y="135.9">C</text>
<text x="10.3" y="185.9">D</text>
<text x="285.3" y="185.9">D</text>
<text x="35" y="199.9">1</text>
<text x="85" y="199.9">2</text>
<text x="135" y="199.9">3</text>
<text x="185" y="199.9">4</text>
<text x="235" y="199.9">5</text>
<text x="285" y="199.9">6</text>
</g>
<g font-size="1.8" fill="#006464">
<text x="77.4" y="17.4">+3V3</text>
<text x="155.8" y="17.4">+3.3V</text>
<text x="209.1" y="14.8">+3.3V</text>
<text x="215.4" y="22.7">C8</text>
<text x="229.9" y="22.5">C7</text>
<text x="92.7" y="27.5">.1uF</text>
<text x="92.7" y="25">C10</text>
<text x="145.6" y="28.8">SW_Push</text>
<text x="147.8" y="26.3">SW2</text>
<text x="161.3" y="25">R2</text>
<text x="161.3" y="27.5">10k</text>
<text x="175.5" y="29.8">ESP32-S2-SOLO</text>
<text x="176.3" y="27.8">U2</text>
<text x="215.4" y="25.2">.1uF</text>
<text x="229.9" y="25">.1uF</text>
<text x="242.6" y="29.3">GND</text>
<text x="30.1" y="35.2">D1</text>
<text x="44.4" y="35.2">R1</text>
<text x="62" y="33.9">PD3</text>
<text x="72" y="35.3" transform="rotate(-90 72 35.3)">VCC</text>
<text x="74.5" y="35.3" transform="rotate(-90 74.5 35.3)">VCC</text>
<text x="86.9" y="35.2">GND</text>
<text x="169.9" y="33.9">EN</text>
<text x="213" y="35.2" transform="rotate(-90 213 35.2)">3V3</text>
<text x="228.8" y="33.9">U0RXD/GPIO44/CLK_OUT2</text>
<text x="29.6" y="37.7">LED</text>
<text x="43.8" y="37.7">100</text>
<text x="62" y="36.4">PD4</text>
<text x="62" y="39">PB6</text>
<text x="62" y="41.5">PB7</text>
<text x="77.1" y="36.4" transform="rotate(-90 77.1 36.4)">AVCC</text>
<text x="147.2" y="39.7">C2</text>
<text x="169.9" y="41.5">GPIO15/U0RTS/ADC2_CH4/XTAL_32K_P</text>
<text x="209.2" y="41.5">GPIO20/U1CTS/ADC2_CH9/CLK_OUT1/USB_D+</text>
<text x="229.1" y="36.4">U0TXD/GPIO43/CLK_OUT1</text>
<text x="269.7" y="41.5">SW1</text>
<text x="19.6" y="46.6">GND</text>
<text x="62" y="46.6">PD6</text>
<text x="62" y="44">PD5</text>
<text x="146.5" y="42.3">.1uF</text>
<text x="169.9" y="44">GPIO16/U0CTS/ADC2_CH5/XTAL_32K_N</text>
<text x="209.2" y="44">GPIO19/U1RTS/ADC2_CH8/CLK_OUT2/USB_D-</text>
<text x="267.6" y="44">SW_Push</text>
<text x="62" y="49.1">PD7</text>
<text x="62" y="51.7">PB0</text>
<text x="169.9" y="51.7">MTCK/GPIO39/CLK_OUT3</text>
<text x="228.7" y="51.7">GPIO1/TOUCH1/ADC1_CH0</text>
<text x="248.4" y="49.1">GPIO0</text>
<text x="270.4" y="50.9">C1</text>
<text x="62" y="54.2">PB1</text>
<text x="62" y="56.7">PB2</text>
<text x="62" y="59.3">PB3</text>
<text x="142.7" y="55.5">GND</text>
<text x="169.9" y="54.2">MTDO/GPIO40/CLK_OUT2</text>
<text x="169.9" y="56.7">MTDI/GPIO41/CLK_OUT1</text>
<text x="169.9" y="59.3">MTMS/GPIO42</text>
<text x="228.7" y="56.7">GPIO3/TOUCH3/ADC1_CH2</text>
<text x="228.7" y="54.2">GPIO2/TOUCH2/ADC1_CH1</text>
<text x="228.7" y="59.3">GPIO4/TOUCH4/ADC1_CH3</text>
<text x="269.7" y="57.8">.1uF</text>
<text x="62" y="61.8">PB4</text>
<text x="62" y="64.4">PB5</text>
<text x="115.8" y="64.4">USB_C_Receptacle_USB2.0_14P</text>
<text x="129.6" y="61.8">J2</text>
<text x="146.6" y="64.4">+5V</text>
<text x="150.1" y="61.8">PWR_FLAG</text>
<text x="169.9" y="64.4">GPIO46</text>
<text x="228.7" y="61.8">GPIO5/TOUCH5/ADC1_CH4</text>
<text x="228.7" y="64.4">GPIO6/TOUCH6/ADC1_CH5</text>
<text x="278.6" y="63.1">GND</text>
<text x="62" y="66.9">PC0</text>
<text x="62" y="69.4">PC1</text>
<text x="62" y="72">PC2</text>
<text x="134.9" y="69.4">VBUS</text>
<text x="151.7" y="71">R</text>
<text x="220.5" y="72">GPIO9/TOUCH9/ADC1_CH8/FSPIHD</text>
<text x="228.7" y="69.4">GPIO8/TOUCH8/ADC1_CH7</text>
<text x="228.7" y="66.9">GPIO7/TOUCH7/ADC1_CH6</text>
<text x="62" y="74.5">PC3</text>
<text x="62" y="77.1">PC4</text>
<text x="136" y="74.5">CC1</text>
<text x="136" y="77.1">CC2</text>
<text x="150.3" y="75.5">5.1k</text>
<text x="208.4" y="74.5">GPIO10/TOUCH10/ADC1_CH9/FSPICS0/FSPIIO4</text>
<text x="210.8" y="77.1">GPIO11/TOUCH11/ADC2_CH0/FSPID/FSPIIO5</text>
<text x="62" y="79.6">PC5</text>
<text x="62" y="82.1">PC6</text>
<text x="136.9" y="82.1">D-</text>
<text x="150.3" y="82.7">5.1k</text>
<text x="151.1" y="80.9">R4</text>
<text x="156.7" y="80.9">GND</text>
<text x="208.5" y="79.6">GPIO12/TOUCH12/ADC2_CH1/FSPICLK/FSPIIO6</text>
<text x="210.7" y="82.1">GPIO13/TOUCH13/ADC2_CH2/FSPIQ/FSPIIO7</text>
<text x="62" y="84.7">PD0</text>
<text x="62" y="87.2">PD1</text>
<text x="62" y="89.8">PD2</text>
<text x="136.9" y="87.2">D+</text>
<text x="136.9" y="89.8">D+</text>
<text x="136.9" y="84.7">D-</text>
<text x="208.7" y="84.7">GPIO14/TOUCH14/ADC2_CH3/FSPIWP/FSPIDQS</text>
<text x="210.7" y="89.8">GPIO18/U1RXD/ADC2_CH7/DAC_2/CLK_OUT3</text>
<text x="221.8" y="87.2">GPIO17/U1TXD/ADC2_CH6/DAC_1</text>
<text x="62" y="92.3">ADC6</text>
<text x="62" y="94.8">AREF</text>
<text x="231.5" y="94.8">SPIIO4/GPIO33/FSPIHD</text>
<text x="247.2" y="92.3">GPIO21</text>
<text x="267.2" y="92.3">GND</text>
<text x="272.6" y="90.8">U6</text>
<text x="272.6" y="93.3">TSOP582xx</text>
<text x="62" y="97.4">ADC7</text>
<text x="72" y="98" transform="rotate(-90 72 98)">GND</text>
<text x="74.5" y="98" transform="rotate(-90 74.5 98)">GND</text>
<text x="77.1" y="98" transform="rotate(-90 77.1 98)">GND</text>
<text x="124.1" y="100.6" transform="rotate(-90 124.1 100.6)">SHIELD</text>
<text x="131.7" y="100.6" transform="rotate(-90 131.7 100.6)">GND</text>
<text x="230.4" y="97.4">SPIIO5/GPIO34/FSPICS0</text>
<text x="232.8" y="99.9">SPIIO6/GPIO35/FSPID</text>
<text x="265.9" y="101.2">OUT</text>
<text x="265.9" y="96.1">GND</text>
<text x="230.5" y="102.5">SPIIO7/GPIO36/FSPICLK</text>
<text x="232.1" y="105">SPIDQS/GPIO37/FSPIQ</text>
<text x="238.9" y="107.5">GPIO38/FSPIWP</text>
<text x="265.9" y="106.3">Vs</text>
<text x="71.6" y="108.8">GND</text>
<text x="213" y="110.7" transform="rotate(-90 213 110.7)">GND</text>
<text x="247.2" y="110.1">GPIO45</text>
<text x="267.9" y="109.1">C9</text>
<text x="128.8" y="116.4">GND</text>
<text x="258.7" y="116.4">+3.3V</text>
<text x="268.5" y="119.5">R5</text>
<text x="271" y="117.7">GND</text>
<text x="210.1" y="120.2">GND</text>
<text x="269.3" y="121.5">100</text>
<text x="23.9" y="127.4">PWR_FLAG</text>
<text x="26.1" y="131.7">J1</text>
<text x="38.1" y="131.7">L1</text>
<text x="83.7" y="131.7">+3V3</text>
<text x="91.5" y="131.7">22uF</text>
<text x="92.6" y="129.1">C5</text>
<text x="122.4" y="131.7">+5V</text>
<text x="16" y="134">Conn_01x02_Pin</text>
<text x="36.5" y="134.2">4.7uH</text>
<text x="51.1" y="136.8">SW</text>
<text x="76.1" y="136.8">VOUT</text>
<text x="127.3" y="135.5">PWR_FLAG</text>
<text x="209.3" y="132.4">PWR_FLAG</text>
<text x="211.5" y="136.8">J3</text>
<text x="222.3" y="136.8">L2</text>
<text x="267.6" y="136.8">+3.3V</text>
<text x="274.4" y="136.8">22uF</text>
<text x="275.5" y="134.2">C6</text>
<text x="84.1" y="141.8">PWR_FLAG</text>
<text x="128.3" y="143.1">C3</text>
<text x="145" y="141.8">IN</text>
<text x="174.9" y="138">+3.3V</text>
<text x="182.1" y="142.1">1uF</text>
<text x="182.6" y="139.5">C4</text>
<text x="201.4" y="139">Conn_01x02_Pin</text>
<text x="220.7" y="139.3">4.7uH</text>
<text x="235.2" y="141.8">SW</text>
<text x="260.3" y="141.8">VOUT</text>
<text x="29.7" y="149.5">GND</text>
<text x="51.1" y="144.4">NC</text>
<text x="51.1" y="146.9">NC</text>
<text x="77" y="146.9">GND</text>
<text x="128.3" y="145.6">1uF</text>
<text x="145" y="144.4">GND</text>
<text x="145" y="146.9">EN</text>
<text x="166.1" y="144.4">OUT</text>
<text x="167.1" y="146.9">NC</text>
<text x="183.4" y="149.5">GND</text>
<text x="235.2" y="149.5">NC</text>
<text x="270" y="150">PWR_FLAG</text>
<text x="84.3" y="155.8">GND</text>
<text x="175.5" y="154.5">PWR_FLAG</text>
<text x="215.1" y="153.3">GND</text>
<text x="235.2" y="152">NC</text>
<text x="261.1" y="152">GND</text>
<text x="131.3" y="158.3">GND</text>
<text x="268.5" y="162.2">GND</text>
</g>
<g font-size="1.8" fill="#0000c2">
<text x="141.9" y="14.6">EN BUTTON</text>
<text x="25" y="31.9">IR</text>
<text x="28" y="31.9">TRANCIVER</text>
<text x="266.2" y="38.5">BOOT BUTTON</text>
<text x="118.3" y="58.5">UCB</text>
<text x="123.3" y="58.5">C</text>
<text x="261.2" y="82.9">LED RECIEVER</text>
<text x="15.3" y="122.3">COIN</text>
<text x="21.1" y="122.3">BATTERY</text>
<text x="38.9" y="122">VOLT BOOSTER</text>
<text x="121.6" y="128.4">VOLT BUCK</text>
<text x="200.8" y="128.9">COIN</text>
<text x="206.5" y="128.9">BATTERY</text>
<text x="237.3" y="129.1">VOLT BOOSTER</text>
</g>
<g font-size="1.8" fill="#a90000">
<text x="70.9" y="29.9" transform="rotate(-90 70.9 29.9)">4</text>
<text x="73.4" y="29.9" transform="rotate(-90 73.4 29.9)">6</text>
<text x="211.8" y="29.9" transform="rotate(-90 211.8 29.9)">2</text>
<text x="59" y="32.8">1</text>
<text x="59" y="35.3">2</text>
<text x="75.9" y="30.5" transform="rotate(-90 75.9 30.5)">18</text>
<text x="166.9" y="32.8">3</text>
<text x="255.2" y="32.8">36</text>
<text x="255.2" y="35.3">37</text>
<text x="59" y="37.8">7</text>
<text x="59" y="40.4">8</text>
<text x="166.9" y="40.4">8</text>
<text x="255.2" y="40.4">14</text>
<text x="58.4" y="45.5">10</text>
<text x="59" y="42.9">9</text>
<text x="166.9" y="42.9">9</text>
<text x="255.2" y="42.9">13</text>
<text x="58.4" y="48">11</text>
<text x="58.4" y="50.5">12</text>
<text x="58.4" y="53.1">13</text>
<text x="166.3" y="50.5">32</text>
<text x="166.3" y="53.1">33</text>
<text x="255.2" y="48">27</text>
<text x="255.2" y="53.1">38</text>
<text x="255.2" y="50.5">39</text>
<text x="58.4" y="55.6">14</text>
<text x="58.4" y="58.2">15</text>
<text x="166.3" y="55.6">34</text>
<text x="166.3" y="58.2">35</text>
<text x="255.2" y="55.6">15</text>
<text x="255.8" y="58.2">4</text>
<text x="58.4" y="60.7">16</text>
<text x="58.4" y="63.2">17</text>
<text x="58.4" y="65.8">23</text>
<text x="166.3" y="63.2">16</text>
<text x="255.8" y="60.7">5</text>
<text x="255.8" y="63.2">6</text>
<text x="255.8" y="65.8">7</text>
<text x="58.4" y="68.3">24</text>
<text x="58.4" y="70.9">25</text>
<text x="142.3" y="68.3">A4</text>
<text x="255.2" y="68.3">12</text>
<text x="255.2" y="70.9">17</text>
<text x="58.4" y="73.4">26</text>
<text x="58.4" y="75.9">27</text>
<text x="142.2" y="75.9">B5</text>
<text x="142.3" y="73.4">A5</text>
<text x="255.2" y="73.4">18</text>
<text x="255.2" y="75.9">19</text>
<text x="58.4" y="78.5">28</text>
<text x="58.4" y="81">29</text>
<text x="58.4" y="83.6">30</text>
<text x="142.2" y="83.6">B7</text>
<text x="142.3" y="81">A7</text>
<text x="255.2" y="78.5">20</text>
<text x="255.2" y="81">21</text>
<text x="255.2" y="83.6">22</text>
<text x="58.4" y="86.1">31</text>
<text x="58.4" y="88.6">32</text>
<text x="142.2" y="88.6">B6</text>
<text x="142.3" y="86.1">A6</text>
<text x="255.2" y="86.1">10</text>
<text x="255.2" y="88.6">11</text>
<text x="58.4" y="91.2">19</text>
<text x="58.4" y="93.7">20</text>
<text x="255.2" y="91.2">23</text>
<text x="255.2" y="93.7">24</text>
<text x="263.5" y="95">2</text>
<text x="58.4" y="96.3">22</text>
<text x="70.9" y="101" transform="rotate(-90 70.9 101)">3</text>
<text x="73.4" y="101" transform="rotate(-90 73.4 101)">5</text>
<text x="75.9" y="101.6" transform="rotate(-90 75.9 101.6)">21</text>
<text x="255.2" y="96.3">25</text>
<text x="255.2" y="98.8">28</text>
<text x="255.2" y="101.3">29</text>
<text x="263.5" y="100.1">1</text>
<text x="122.9" y="105.5" transform="rotate(-90 122.9 105.5)">S1</text>
<text x="130.6" y="105.4" transform="rotate(-90 130.6 105.4)">A1</text>
<text x="255.2" y="103.9">30</text>
<text x="255.2" y="106.4">31</text>
<text x="263.5" y="105.2">3</text>
<text x="211.8" y="113.7" transform="rotate(-90 211.8 113.7)">1</text>
<text x="255.2" y="109">26</text>
<text x="29.1" y="135.6">1</text>
<text x="47.6" y="135.6">1</text>
<text x="83.1" y="135.6">4</text>
<text x="29.1" y="138.2">2</text>
<text x="47.6" y="143.3">3</text>
<text x="140.3" y="140.7">1</text>
<text x="140.3" y="143.3">2</text>
<text x="173.3" y="143.3">5</text>
<text x="214.6" y="140.7">1</text>
<text x="214.6" y="143.3">2</text>
<text x="231.7" y="140.7">1</text>
<text x="267.3" y="140.7">4</text>
<text x="47.6" y="145.8">5</text>
<text x="83.1" y="145.8">2</text>
<text x="140.3" y="145.8">3</text>
<text x="173.3" y="145.8">4</text>
<text x="231.7" y="148.3">3</text>
<text x="231.7" y="150.9">5</text>
<text x="267.3" y="150.9">2</text>
</g>
<g font-size="1.8" fill="#0f0f0f">
<text x="260.3" y="40.3">D+</text>
<text x="260.3" y="42.8">D-</text>
<text x="147.3" y="82.2">D-</text>
<text x="147.3" y="87.3">D+</text>
</g>
</svg>
